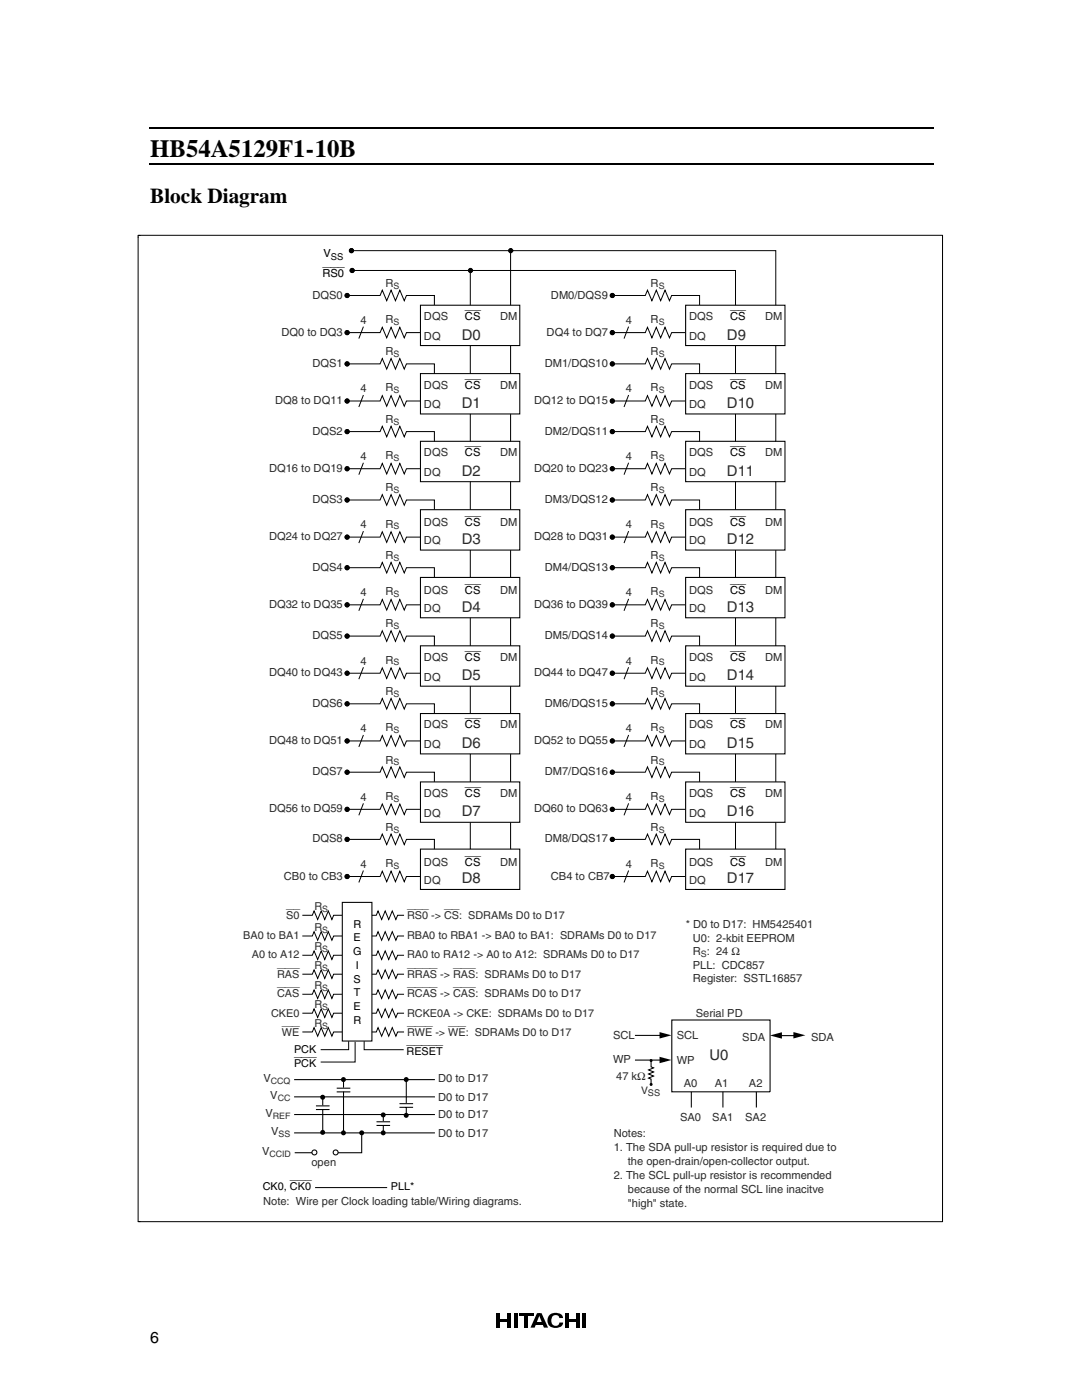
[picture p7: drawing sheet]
<svg xmlns="http://www.w3.org/2000/svg" width="216mm" height="279mm" viewBox="0 0 216 279" stroke-linecap="round" stroke-linejoin="round" font-family="sans-serif">
<path d="M29.6 25.6h156.7M29.6 32.6h156.7" fill="none" stroke="#000" stroke-width=".35"/>
<g fill="#000">
<path d="M99 262.1h.7v2.9h-.7zM99.7 263.2h1.5v.5h-1.5zM101.2 262.1h.7v2.9h-.7zM102.5 262.1h.7v2.9h-.7zM103.5 262.1h3v.4h-3zM104.7 262.1h.7v2.9h-.7zM106.9 263.9h1.4v.4h-1.4zM107.4 262.1h.7l1.3 2.9h-.9zM107.2 262.1h.6l-1.1 2.9h-.8zM109.7 262.4l.5-.3 .7-.1a1.33 1.33 0 0 1 1.4 1h-.7a.62 .62 0 0 0-.7-.5 1.1 1.1 0 0 0-.9 1 1.1 1.1 0 0 0 .9 1.1 .65 .65 0 0 0 .7-.7h.8a1.54 1.54 0 0 1-2.1 1.1 1.55 1.55 0 0 1-.6-2.6zM112.7 262.1h.8v2.9h-.8zM113.4 263.2h1.6v.5h-1.6z"/>
<path d="M115 262.1h.7v2.9h-.7zM116.2 262.1h.7v2.9h-.7z"/>
</g>
<path d="M93.8 54v118.1M101.9 50v122.1M69.3 72.6h6.5l.5-1 .9 2.1 .8-2.1 .9 2.1 .9-2.1 .9 2.1 .4-1.1h5.6v2.1M69.3 99.8h6.5l.5-1.1 .9 2.1 .8-2.1 .9 2.1 .9-2.1 .9 2.1 .4-1h5.6v2.1M69.3 86.1h6.5l.5-1 .9 2.1 .8-2.1 .9 2.1 .9-2.1 .9 2.1 .4-1.1h5.6v2.2M69.3 113.3h6.5l.5-1.1 .9 2.1 .8-2.1 .9 2.1 .9-2.1 .9 2.1 .4-1h5.6v3M69.3 126.9h6.5l.5-1 .9 2.1 .8-2.1 .9 2.1 .9-2.1 .9 2.1 .4-1.1h5.6v2.1M69.3 140.5h6.5l.5-1.1 .9 2.1 .8-2.1 .9 2.1 .9-2.1 .9 2.1 .4-1h5.6v2.2M69.3 154.1h6.5l.5-1 .9 2.1 .8-2.1 .9 2.1 .9-2.1 .9 2.1 .4-1.1h5.6v2.6M69.3 167.5h6.5l.5-1 .9 2.1 .8-2.1 .9 2.1 .9-2.1 .9 2.1 .4-1.1h5.6v2.8" fill="none" stroke="#000" stroke-width=".2"/>
<path d="M83.9 60.9h19.8v8.1h-19.8z" fill="#fff" stroke="#000" stroke-width=".21"/>
<g fill="#000">
<circle cx="69.3" cy="59" r=".49"/>
<circle cx="70.1" cy="50" r=".49"/>
<circle cx="70.3" cy="54" r=".49"/>
<circle cx="69.3" cy="66.4" r=".49"/>
</g>
<g fill="none" stroke="#000" stroke-width=".2">
<path d="M69.3 59h6.5l.5-1.1 .9 2.1 .8-2.1 .9 2.1 .9-2.1 .9 2.1 .4-1h5.6v1.9M69.3 66.4h6.5l.5-1.1 .9 2.1 .8-2.1 .9 2.1 .9-2.1 .9 2.1 .4-1h2.8M72.5 65.2l-.9 2.4"/>
<circle cx="69.3" cy="59" r=".42"/>
<circle cx="70.1" cy="50" r=".42"/>
<circle cx="70.3" cy="54" r=".42"/>
<circle cx="69.3" cy="66.4" r=".42"/>
</g>
<g fill="#000" stroke="#000" stroke-width=".2">
<circle cx="93.9" cy="54" r=".42"/>
<circle cx="101.9" cy="50" r=".42"/>
</g>
<path d="M83.9 74.6h19.8v8h-19.8z" fill="#fff" stroke="#000" stroke-width=".21"/>
<g fill="#000">
<circle cx="69.3" cy="72.6" r=".49"/>
<circle cx="69.3" cy="80" r=".49"/>
</g>
<g fill="none" stroke="#000" stroke-width=".2">
<path d="M72.5 78.8l-.9 2.4M69.3 80h6.5l.5-1 .9 2.1 .8-2.1 .9 2.1 .9-2.1 .9 2.1 .4-1.1h2.8"/>
<circle cx="69.3" cy="72.6" r=".42"/>
<circle cx="69.3" cy="80" r=".42"/>
</g>
<path d="M83.9 88.1h19.8v8h-19.8z" fill="#fff" stroke="#000" stroke-width=".21"/>
<g fill="#000">
<circle cx="69.3" cy="86.1" r=".49"/>
<circle cx="69.3" cy="93.5" r=".49"/>
</g>
<g fill="none" stroke="#000" stroke-width=".2">
<path d="M69.3 93.5h6.5l.5-1 .9 2.1 .8-2.1 .9 2.1 .9-2.1 .9 2.1 .4-1.1h2.8M72.5 92.4l-.9 2.3"/>
<circle cx="69.3" cy="93.5" r=".42"/>
<circle cx="69.3" cy="86.1" r=".42"/>
</g>
<path d="M83.9 101.7h19.8v8.1h-19.8z" fill="#fff" stroke="#000" stroke-width=".21"/>
<g fill="#000">
<circle cx="69.3" cy="99.8" r=".49"/>
<circle cx="69.3" cy="107.2" r=".49"/>
</g>
<g fill="none" stroke="#000" stroke-width=".2">
<path d="M69.3 107.2h6.5l.5-1.1 .9 2.1 .8-2.1 .9 2.1 .9-2.1 .9 2.1 .4-1h2.8M72.5 106l-.9 2.4"/>
<circle cx="69.3" cy="99.8" r=".42"/>
<circle cx="69.3" cy="107.2" r=".42"/>
</g>
<path d="M83.9 115.2h19.8v8.1h-19.8z" fill="#fff" stroke="#000" stroke-width=".21"/>
<g fill="#000">
<circle cx="69.3" cy="113.3" r=".49"/>
<circle cx="69.3" cy="120.7" r=".49"/>
</g>
<g fill="none" stroke="#000" stroke-width=".2">
<path d="M72.5 119.5l-.9 2.4M69.3 120.7h6.5l.5-1.1 .9 2.2 .8-2.2 .9 2.2 .9-2.2 .9 2.2 .4-1.1h2.8"/>
<circle cx="69.3" cy="113.3" r=".42"/>
<circle cx="69.3" cy="120.7" r=".42"/>
</g>
<path d="M83.9 128.9h19.8v8h-19.8z" fill="#fff" stroke="#000" stroke-width=".21"/>
<g fill="#000">
<circle cx="69.3" cy="134.4" r=".49"/>
<circle cx="69.3" cy="126.9" r=".49"/>
</g>
<g fill="none" stroke="#000" stroke-width=".2">
<path d="M69.3 134.4h6.5l.5-1.1 .9 2.1 .8-2.1 .9 2.1 .9-2.1 .9 2.1 .4-1h2.8M72.5 133.2l-.9 2.3"/>
<circle cx="69.3" cy="126.9" r=".42"/>
<circle cx="69.3" cy="134.4" r=".42"/>
</g>
<path d="M83.9 142.4h19.8v8.1h-19.8z" fill="#fff" stroke="#000" stroke-width=".21"/>
<g fill="#000">
<circle cx="69.3" cy="147.9" r=".49"/>
<circle cx="69.3" cy="140.5" r=".49"/>
</g>
<g fill="none" stroke="#000" stroke-width=".2">
<path d="M69.3 147.9h6.5l.5-1.1 .9 2.1 .8-2.1 .9 2.1 .9-2.1 .9 2.1 .4-1h2.8M72.5 146.7l-.9 2.4"/>
<circle cx="69.3" cy="147.9" r=".42"/>
<circle cx="69.3" cy="140.5" r=".42"/>
</g>
<path d="M83.9 156.1h19.8v8h-19.8z" fill="#fff" stroke="#000" stroke-width=".21"/>
<g fill="#000">
<circle cx="69.3" cy="154.1" r=".49"/>
<circle cx="69.3" cy="161.5" r=".49"/>
</g>
<g fill="none" stroke="#000" stroke-width=".2">
<path d="M69.3 161.5h6.5l.5-1 .9 2.1 .8-2.1 .9 2.1 .9-2.1 .9 2.1 .4-1.1h2.8M72.5 160.3l-.9 2.4"/>
<circle cx="69.3" cy="154.1" r=".42"/>
<circle cx="69.3" cy="161.5" r=".42"/>
</g>
<path d="M83.9 169.5h19.8v8h-19.8z" fill="#fff" stroke="#000" stroke-width=".21"/>
<g fill="#000">
<circle cx="69.3" cy="167.5" r=".49"/>
<circle cx="69.3" cy="174.9" r=".49"/>
</g>
<g fill="none" stroke="#000" stroke-width=".2">
<path d="M70.1 50h84.7v122.1M70.3 54h76.5v118.1M122.2 72.6h6.6l.4-1 .9 2.1 .9-2.1 .8 2.1 .9-2.1 .9 2.1 .4-1.1h5.6v2.1M122.2 99.8h6.6l.4-1.1 .9 2.1 .9-2.1 .8 2.1 .9-2.1 .9 2.1 .4-1h5.6v2.1M122.2 86.1h6.6l.4-1 .9 2.1 .9-2.1 .8 2.1 .9-2.1 .9 2.1 .4-1.1h5.6v2.2M122.2 113.3h6.6l.4-1.1 .9 2.1 .9-2.1 .8 2.1 .9-2.1 .9 2.1 .4-1h5.6v3M122.2 126.9h6.6l.4-1 .9 2.1 .9-2.1 .8 2.1 .9-2.1 .9 2.1 .4-1.1h5.6v2.1M122.2 140.5h6.6l.4-1.1 .9 2.1 .9-2.1 .8 2.1 .9-2.1 .9 2.1 .4-1h5.6v2.2M122.2 154.1h6.6l.4-1 .9 2.1 .9-2.1 .8 2.1 .9-2.1 .9 2.1 .4-1.1h5.6v2.6M69.3 174.9h6.5l.5-1 .9 2.1 .8-2.1 .9 2.1 .9-2.1 .9 2.1 .4-1.1h2.8M72.5 173.7l-.9 2.4M122.2 167.5h6.6l.4-1 .9 2.1 .9-2.1 .8 2.1 .9-2.1 .9 2.1 .4-1.1h5.6v2.8"/>
<path d="M60.3 182.7h2l.4-.9 .7 1.7 .7-1.7 .7 1.7 .7-1.7 .7 1.7 .4-.8h2.3"/>
<circle cx="69.3" cy="167.5" r=".42"/>
<circle cx="69.3" cy="174.9" r=".42"/>
</g>
<path d="M136.8 60.9h19.8v8.1h-19.8z" fill="#fff" stroke="#000" stroke-width=".21"/>
<g fill="#000">
<circle cx="122.2" cy="59" r=".49"/>
<circle cx="122.2" cy="66.4" r=".49"/>
</g>
<g fill="none" stroke="#000" stroke-width=".2">
<path d="M122.2 59h6.6l.4-1.1 .9 2.1 .9-2.1 .8 2.1 .9-2.1 .9 2.1 .4-1h5.6v1.9M122.2 66.4h6.6l.4-1.1 .9 2.1 .9-2.1 .8 2.1 .9-2.1 .9 2.1 .4-1h2.8M125.4 65.2l-.9 2.4"/>
<circle cx="122.2" cy="59" r=".42"/>
<circle cx="122.2" cy="66.4" r=".42"/>
</g>
<path d="M136.8 74.6h19.8v8h-19.8z" fill="#fff" stroke="#000" stroke-width=".21"/>
<g fill="#000">
<circle cx="122.2" cy="72.6" r=".49"/>
<circle cx="122.2" cy="80" r=".49"/>
</g>
<g fill="none" stroke="#000" stroke-width=".2">
<path d="M125.4 78.8l-.9 2.4M122.2 80h6.6l.4-1 .9 2.1 .9-2.1 .8 2.1 .9-2.1 .9 2.1 .4-1.1h2.8"/>
<circle cx="122.2" cy="72.6" r=".42"/>
<circle cx="122.2" cy="80" r=".42"/>
</g>
<path d="M136.8 88.1h19.8v8h-19.8z" fill="#fff" stroke="#000" stroke-width=".21"/>
<g fill="#000">
<circle cx="122.2" cy="93.5" r=".49"/>
<circle cx="122.2" cy="86.1" r=".49"/>
</g>
<g fill="none" stroke="#000" stroke-width=".2">
<path d="M122.2 93.5h6.6l.4-1 .9 2.1 .9-2.1 .8 2.1 .9-2.1 .9 2.1 .4-1.1h2.8M125.4 92.4l-.9 2.3"/>
<circle cx="122.2" cy="86.1" r=".42"/>
<circle cx="122.2" cy="93.5" r=".42"/>
</g>
<path d="M136.8 101.7h19.8v8.1h-19.8z" fill="#fff" stroke="#000" stroke-width=".21"/>
<g fill="#000">
<circle cx="122.2" cy="99.8" r=".49"/>
<circle cx="122.2" cy="107.2" r=".49"/>
</g>
<g fill="none" stroke="#000" stroke-width=".2">
<path d="M122.2 107.2h6.6l.4-1.1 .9 2.1 .9-2.1 .8 2.1 .9-2.1 .9 2.1 .4-1h2.8M125.4 106l-.9 2.4"/>
<circle cx="122.2" cy="99.8" r=".42"/>
<circle cx="122.2" cy="107.2" r=".42"/>
</g>
<path d="M136.8 115.2h19.8v8.1h-19.8z" fill="#fff" stroke="#000" stroke-width=".21"/>
<g fill="#000">
<circle cx="122.2" cy="113.3" r=".49"/>
<circle cx="122.2" cy="120.7" r=".49"/>
</g>
<g fill="none" stroke="#000" stroke-width=".2">
<path d="M125.4 119.5l-.9 2.4M122.2 120.7h6.6l.4-1.1 .9 2.2 .9-2.2 .8 2.2 .9-2.2 .9 2.2 .4-1.1h2.8"/>
<circle cx="122.2" cy="113.3" r=".42"/>
<circle cx="122.2" cy="120.7" r=".42"/>
</g>
<path d="M136.8 128.9h19.8v8h-19.8z" fill="#fff" stroke="#000" stroke-width=".21"/>
<g fill="#000">
<circle cx="122.2" cy="126.9" r=".49"/>
<circle cx="122.2" cy="134.4" r=".49"/>
</g>
<g fill="none" stroke="#000" stroke-width=".2">
<path d="M122.2 134.4h6.6l.4-1.1 .9 2.1 .9-2.1 .8 2.1 .9-2.1 .9 2.1 .4-1h2.8M125.4 133.2l-.9 2.3"/>
<circle cx="122.2" cy="126.9" r=".42"/>
<circle cx="122.2" cy="134.4" r=".42"/>
</g>
<path d="M136.8 142.4h19.8v8.1h-19.8z" fill="#fff" stroke="#000" stroke-width=".21"/>
<g fill="#000">
<circle cx="122.2" cy="140.5" r=".49"/>
<circle cx="122.2" cy="147.9" r=".49"/>
</g>
<g fill="none" stroke="#000" stroke-width=".2">
<path d="M122.2 147.9h6.6l.4-1.1 .9 2.1 .9-2.1 .8 2.1 .9-2.1 .9 2.1 .4-1h2.8M125.4 146.7l-.9 2.4"/>
<circle cx="122.2" cy="147.9" r=".42"/>
<circle cx="122.2" cy="140.5" r=".42"/>
</g>
<path d="M136.8 156.1h19.8v8h-19.8z" fill="#fff" stroke="#000" stroke-width=".21"/>
<g fill="#000">
<circle cx="122.2" cy="154.1" r=".49"/>
<circle cx="122.2" cy="161.5" r=".49"/>
</g>
<g fill="none" stroke="#000" stroke-width=".2">
<path d="M122.2 161.5h6.6l.4-1 .9 2.1 .9-2.1 .8 2.1 .9-2.1 .9 2.1 .4-1.1h2.8M125.4 160.3l-.9 2.4"/>
<circle cx="122.2" cy="154.1" r=".42"/>
<circle cx="122.2" cy="161.5" r=".42"/>
</g>
<path d="M136.8 169.5h19.8v8h-19.8z" fill="#fff" stroke="#000" stroke-width=".21"/>
<g fill="#000">
<path d="M131.6 210.9l2.4 .6-2.4 .7zM153.6 206.6l2.4-.6v1.3zM158.3 206l2.4 .6-2.4 .6z"/>
<circle cx="122.2" cy="167.5" r=".49"/>
<circle cx="122.2" cy="174.9" r=".49"/>
</g>
<g fill="none" stroke="#000" stroke-width=".2">
<path d="M122.2 174.9h6.6l.4-1 .9 2.1 .9-2.1 .8 2.1 .9-2.1 .9 2.1 .4-1.1h2.8M125.4 173.7l-.9 2.4M60.3 186.8h2l.4-.9 .7 1.7 .7-1.7 .7 1.7 .7-1.7 .7 1.7 .4-.8h2.3M60.3 190.6h2l.4-.8 .7 1.7 .7-1.7 .7 1.7 .7-1.7 .7 1.7 .4-.9h2.3M60.3 194.4h2l.4-.8 .7 1.7 .7-1.7 .7 1.7 .7-1.7 .7 1.7 .4-.9h2.3M60.3 198.4h2l.4-.8 .7 1.7 .7-1.7 .7 1.7 .7-1.7 .7 1.7 .4-.9h2.3M73.1 182.7h2l.3-.9 .8 1.7 .7-1.7 .7 1.7 .7-1.7 .7 1.7 .3-.8h1.3M73.1 186.8h2l.3-.9 .8 1.7 .7-1.7 .7 1.7 .7-1.7 .7 1.7 .3-.8h1.3M73.1 190.6h2l.3-.8 .8 1.7 .7-1.7 .7 1.7 .7-1.7 .7 1.7 .3-.9h1.3M73.1 194.4h2l.3-.8 .8 1.7 .7-1.7 .7 1.7 .7-1.7 .7 1.7 .3-.9h1.3M73.1 198.4h2l.3-.8 .8 1.7 .7-1.7 .7 1.7 .7-1.7 .7 1.7 .3-.9h1.3M60.3 202.2h2l.4-.9 .7 1.8 .7-1.8 .7 1.8 .7-1.8 .7 1.8 .4-.9h2.3"/>
<path d="M60.3 206h2l.4-.9 .7 1.7 .7-1.7 .7 1.7 .7-1.7 .7 1.7 .4-.8h2.3M73.1 202.2h2l.3-.9 .8 1.8 .7-1.8 .7 1.8 .7-1.8 .7 1.8 .3-.9h1.3M73.1 206h2l.3-.9 .8 1.7 .7-1.7 .7 1.7 .7-1.7 .7 1.7 .3-.8h1.3"/>
<circle cx="122.2" cy="174.9" r=".42"/>
<circle cx="122.2" cy="167.5" r=".42"/>
</g>
<path d="M134.1 203.6h19.6v14.3h-19.6z" fill="#fff" stroke="#000" stroke-width=".21"/>
<g fill="none" stroke="#000" stroke-width=".21">
<path d="M58.7 215.5h28.1M58.7 218.9h28.1M67.2 217.2h2.7M67.2 217.9h2.7M68.5 215.4v1.6M68.5 217.9v8.4M81.1 215.4v4.7M126.7 211.6h5.9M126.7 206.6h5.9M137.9 217.9v3.1M144.2 217.9v3.1M150.9 217.9v3.1"/>
<path d="M155.4 206.7h3.8M58.7 226.1h28.1M58.7 222.4h28.1M58.8 230.1h3.9M79.7 220.3h2.7M79.7 221h2.7M81.1 221v1.6"/>
</g>
<g fill="#000">
<path d="M131.6 206l2.4 .6-2.4 .7z"/>
<circle cx="64.4" cy="219" r=".49"/>
<circle cx="68.5" cy="215.4" r=".49"/>
<circle cx="81.1" cy="215.4" r=".49"/>
<circle cx="64.4" cy="226" r=".49"/>
<circle cx="68.5" cy="226.1" r=".49"/>
<circle cx="72.2" cy="226.1" r=".49"/>
<circle cx="81.1" cy="222.6" r=".49"/>
</g>
<circle cx="62.7" cy="230" r=".49" fill="#fff" stroke="#000" stroke-width=".21"/>
<path d="M72.2 226.2v3.9h-5.1" fill="none" stroke="#000" stroke-width=".21"/>
<circle cx="67" cy="230" r=".49" fill="#fff" stroke="#000" stroke-width=".21"/>
<path d="M64.4 219v1.6M129.9 211.9v1l.5 .2-1 .4 1 .4-1 .4 1 .4-1 .5 .5 .2v1M63 220.7h2.8M63 221.4h2.8M64.4 221.4v4.2M75.1 223.9h2.7M75.1 224.6h2.7M76.5 222.5v1.2M76.5 224.6v1.5" fill="none" stroke="#000" stroke-width=".21"/>
<g fill="#000">
<circle cx="76.5" cy="226.1" r=".49"/>
<circle cx="76.5" cy="222.5" r=".49"/>
</g>
<g fill="#000" stroke="#000" stroke-width=".2">
<circle cx="129.9" cy="216.4" r=".2"/>
<circle cx="129.9" cy="211.7" r=".2"/>
</g>
<path d="M68.3 180.1h5.9v27.7h-5.9z" fill="#fff" stroke="#000" stroke-width=".21"/>
<path d="M62.9 237h14.4z" fill="#fff" stroke="#000" stroke-width=".2"/>
<path d="M188.1 46.9v197M188.1 47l-160.5-.1v197l160.5-.1M69.6 207.8v1.7h-5.6M70.9 207.9v4.1h-6.9M72.7 207.8v1.7h7.9" fill="none" stroke="#000" stroke-width=".2"/>
<text font-size="4.9" x="30" y="31.4">HB54A5129F1-10B</text>
<text font-size="4.2" x="30" y="40.6">Block Diagram</text>
<text font-size="3.2" x="30" y="268.1">6</text>
<g font-size="3" fill="#352632">
<text x="92.1" y="67.8">D0</text>
<text x="145.1" y="67.8">D9</text>
<text x="92.1" y="81.4">D1</text>
<text x="145.1" y="81.4">D10</text>
<text x="92.1" y="94.9">D2</text>
<text x="145.1" y="94.9">D11</text>
<text x="92.1" y="108.6">D3</text>
<text x="145.1" y="108.6">D12</text>
<text x="92.1" y="122.1">D4</text>
<text x="145.1" y="122.1">D13</text>
<text x="92.1" y="135.7">D5</text>
<text x="145.1" y="135.7">D14</text>
<text x="92.1" y="149.3">D6</text>
<text x="145.1" y="149.3">D15</text>
<text x="92.1" y="162.9">D7</text>
<text x="145.1" y="162.9">D16</text>
<text x="92.1" y="176.3">D8</text>
<text x="145.1" y="176.3">D17</text>
<text x="141.6" y="211.6">U0</text>
</g>
<g font-size="2.2">
<text x="64.6" y="51.2">V</text>
<text x="64.4" y="55.2">RS0</text>
<text x="92.8" y="63.8">CS</text>
<text x="145.7" y="63.8">CS</text>
<text x="92.8" y="77.6">CS</text>
<text x="145.7" y="77.6">CS</text>
<text x="92.8" y="91">CS</text>
<text x="145.7" y="91">CS</text>
<text x="92.8" y="105.1">CS</text>
<text x="145.7" y="105.1">CS</text>
<text x="92.8" y="118.5">CS</text>
<text x="145.7" y="118.5">CS</text>
<text x="92.8" y="131.9">CS</text>
<text x="145.7" y="131.9">CS</text>
<text x="92.8" y="145.3">CS</text>
<text x="145.7" y="145.3">CS</text>
<text x="92.8" y="159">CS</text>
<text x="145.7" y="159">CS</text>
<text x="92.8" y="172.8">CS</text>
<text x="145.7" y="172.8">CS</text>
<text x="70.5" y="185.1">R</text>
<text x="70.4" y="190.6">G</text>
<text x="70.6" y="187.9">E</text>
<text x="70.6" y="196.1">S</text>
<text x="71" y="193.4">I</text>
<text x="70.6" y="201.6">E</text>
<text x="70.6" y="198.9">T</text>
<text x="70.5" y="204.4">R</text>
<text x="58.7" y="210.1">PCK</text>
<text x="58.7" y="212.9">PCK</text>
<text x="81.1" y="210.5">RESET</text>
<text x="52.4" y="237.5">CK0, CK0</text>
<text x="78" y="237.5">PLL*</text>
</g>
<g font-size="2.2" fill="#352632">
<text x="62.3" y="59.6">DQS0</text>
<text x="76.9" y="57.3">R</text>
<text x="109.9" y="59.6">DM0/DQS9</text>
<text x="129.8" y="57.3">R</text>
<text x="72" y="64.7">4</text>
<text x="76.9" y="64.5">R</text>
<text x="84.6" y="63.8">DQS</text>
<text x="99.8" y="63.8">DM</text>
<text x="124.9" y="64.7">4</text>
<text x="129.8" y="64.5">R</text>
<text x="137.5" y="63.8">DQS</text>
<text x="152.7" y="63.8">DM</text>
<text x="56.2" y="67">DQ0 to DQ3</text>
<text x="76.9" y="70.9">R</text>
<text x="84.6" y="67.8">DQ</text>
<text x="109.1" y="67">DQ4 to DQ7</text>
<text x="129.8" y="70.9">R</text>
<text x="137.5" y="67.8">DQ</text>
<text x="62.3" y="73.2">DQS1</text>
<text x="84.6" y="77.6">DQS</text>
<text x="99.8" y="77.6">DM</text>
<text x="108.7" y="73.2">DM1/DQS10</text>
<text x="137.5" y="77.6">DQS</text>
<text x="152.7" y="77.6">DM</text>
<text x="54.9" y="80.6">DQ8 to DQ11</text>
<text x="72" y="78.3">4</text>
<text x="76.9" y="78.1">R</text>
<text x="84.6" y="81.5">DQ</text>
<text x="106.6" y="80.6">DQ12 to DQ15</text>
<text x="124.9" y="78.3">4</text>
<text x="129.8" y="78.1">R</text>
<text x="137.5" y="81.5">DQ</text>
<text x="62.3" y="86.7">DQS2</text>
<text x="76.9" y="84.4">R</text>
<text x="108.7" y="86.7">DM2/DQS11</text>
<text x="129.8" y="84.4">R</text>
<text x="53.7" y="94.2">DQ16 to DQ19</text>
<text x="72" y="91.8">4</text>
<text x="76.9" y="91.6">R</text>
<text x="84.6" y="95">DQ</text>
<text x="84.6" y="91">DQS</text>
<text x="99.8" y="91">DM</text>
<text x="106.6" y="94.2">DQ20 to DQ23</text>
<text x="124.9" y="91.8">4</text>
<text x="129.8" y="91.6">R</text>
<text x="137.5" y="95">DQ</text>
<text x="137.5" y="91">DQS</text>
<text x="152.7" y="91">DM</text>
<text x="62.3" y="100.4">DQS3</text>
<text x="76.9" y="98.1">R</text>
<text x="108.7" y="100.4">DM3/DQS12</text>
<text x="129.8" y="98.1">R</text>
<text x="53.7" y="107.8">DQ24 to DQ27</text>
<text x="72" y="105.5">4</text>
<text x="76.9" y="105.3">R</text>
<text x="84.6" y="105.1">DQS</text>
<text x="99.8" y="105.1">DM</text>
<text x="106.6" y="107.8">DQ28 to DQ31</text>
<text x="124.9" y="105.5">4</text>
<text x="129.8" y="105.3">R</text>
<text x="137.5" y="105.1">DQS</text>
<text x="152.7" y="105.1">DM</text>
<text x="62.3" y="113.9">DQS4</text>
<text x="76.9" y="111.6">R</text>
<text x="84.6" y="108.7">DQ</text>
<text x="108.7" y="113.9">DM4/DQS13</text>
<text x="129.8" y="111.6">R</text>
<text x="137.5" y="108.7">DQ</text>
<text x="72" y="119">4</text>
<text x="76.9" y="118.8">R</text>
<text x="84.6" y="118.5">DQS</text>
<text x="99.8" y="118.5">DM</text>
<text x="124.9" y="119">4</text>
<text x="129.8" y="118.8">R</text>
<text x="137.5" y="118.5">DQS</text>
<text x="152.7" y="118.5">DM</text>
<text x="53.7" y="121.3">DQ32 to DQ35</text>
<text x="76.9" y="125.2">R</text>
<text x="84.6" y="122.2">DQ</text>
<text x="106.6" y="121.3">DQ36 to DQ39</text>
<text x="129.8" y="125.2">R</text>
<text x="137.5" y="122.2">DQ</text>
<text x="62.3" y="127.6">DQS5</text>
<text x="84.6" y="131.9">DQS</text>
<text x="99.8" y="131.9">DM</text>
<text x="108.7" y="127.6">DM5/DQS14</text>
<text x="137.5" y="131.9">DQS</text>
<text x="152.7" y="131.9">DM</text>
<text x="53.7" y="135">DQ40 to DQ43</text>
<text x="72" y="132.6">4</text>
<text x="76.9" y="132.5">R</text>
<text x="84.6" y="135.8">DQ</text>
<text x="106.6" y="135">DQ44 to DQ47</text>
<text x="124.9" y="132.6">4</text>
<text x="129.8" y="132.5">R</text>
<text x="137.5" y="135.8">DQ</text>
<text x="62.3" y="141.1">DQS6</text>
<text x="76.9" y="138.7">R</text>
<text x="108.7" y="141.1">DM6/DQS15</text>
<text x="129.8" y="138.7">R</text>
<text x="53.7" y="148.5">DQ48 to DQ51</text>
<text x="72" y="146.2">4</text>
<text x="76.9" y="146">R</text>
<text x="84.6" y="149.3">DQ</text>
<text x="84.6" y="145.3">DQS</text>
<text x="99.8" y="145.3">DM</text>
<text x="106.6" y="148.5">DQ52 to DQ55</text>
<text x="124.9" y="146.2">4</text>
<text x="129.8" y="146">R</text>
<text x="137.5" y="149.3">DQ</text>
<text x="137.5" y="145.3">DQS</text>
<text x="152.7" y="145.3">DM</text>
<text x="62.3" y="154.7">DQS7</text>
<text x="76.9" y="152.4">R</text>
<text x="108.7" y="154.7">DM7/DQS16</text>
<text x="129.8" y="152.4">R</text>
<text x="72" y="159.8">4</text>
<text x="76.9" y="159.6">R</text>
<text x="84.6" y="159">DQS</text>
<text x="99.8" y="159">DM</text>
<text x="124.9" y="159.8">4</text>
<text x="129.8" y="159.6">R</text>
<text x="137.5" y="159">DQS</text>
<text x="152.7" y="159">DM</text>
<text x="53.7" y="162.1">DQ56 to DQ59</text>
<text x="76.9" y="165.8">R</text>
<text x="84.6" y="163">DQ</text>
<text x="106.6" y="162.1">DQ60 to DQ63</text>
<text x="129.8" y="165.8">R</text>
<text x="137.5" y="163">DQ</text>
<text x="62.3" y="168.1">DQS8</text>
<text x="72" y="173.2">4</text>
<text x="76.9" y="173">R</text>
<text x="84.6" y="172.8">DQS</text>
<text x="99.8" y="172.8">DM</text>
<text x="108.7" y="168.1">DM8/DQS17</text>
<text x="124.9" y="173.2">4</text>
<text x="129.8" y="173">R</text>
<text x="137.5" y="172.8">DQS</text>
<text x="152.7" y="172.8">DM</text>
<text x="56.7" y="175.5">CB0 to CB3</text>
<text x="84.6" y="176.4">DQ</text>
<text x="109.9" y="175.5">CB4 to CB7</text>
<text x="137.5" y="176.4">DQ</text>
<text x="57.1" y="183.5">S0</text>
<text x="62.7" y="181.6">R</text>
<text x="62.7" y="185.8">R</text>
<text x="81.2" y="183.5">RS0 -&gt; CS: SDRAMs D0 to D17</text>
<text x="136.8" y="185.2">* D0 to D17: HM5425401</text>
<text x="48.6" y="187.4">BA0 to BA1</text>
<text x="50.2" y="191.3">A0 to A12</text>
<text x="62.7" y="189.6">R</text>
<text x="81.2" y="187.4">RBA0 to RBA1 -&gt; BA0 to BA1: SDRAMs D0 to D17</text>
<text x="81.2" y="191.3">RA0 to RA12 -&gt; A0 to A12: SDRAMs D0 to D17</text>
<text x="138.2" y="187.9">U0: 2-kbit EEPROM</text>
<text x="138.2" y="190.6">R : 24 Ω</text>
<text x="55.3" y="195.1">RAS</text>
<text x="62.7" y="193.4">R</text>
<text x="62.7" y="197.4">R</text>
<text x="81.2" y="195.1">RRAS -&gt; RAS: SDRAMs D0 to D17</text>
<text x="138.2" y="193.3">PLL: CDC857</text>
<text x="138.2" y="196">Register: SSTL16857</text>
<text x="54.1" y="202.9">CKE0</text>
<text x="55.3" y="199">CAS</text>
<text x="62.7" y="201.2">R</text>
<text x="81.2" y="199">RCAS -&gt; CAS: SDRAMs D0 to D17</text>
<text x="81.2" y="202.9">RCKE0A -&gt; CKE: SDRAMs D0 to D17</text>
<text x="138.8" y="202.9">Serial PD</text>
<text x="56.3" y="206.8">WE</text>
<text x="62.7" y="204.9">R</text>
<text x="81.2" y="206.8">RWE -&gt; WE: SDRAMs D0 to D17</text>
<text x="122.3" y="207.3">SCL</text>
<text x="135" y="207.4">SCL</text>
<text x="148.1" y="207.8">SDA</text>
<text x="161.9" y="207.8">SDA</text>
<text x="52.6" y="216">V</text>
<text x="87.4" y="216">D0 to D17</text>
<text x="122.3" y="212.2">WP</text>
<text x="122.9" y="215.5">47 kΩ</text>
<text x="135" y="212.4">WP</text>
<text x="53.9" y="219.4">V</text>
<text x="87.4" y="219.7">D0 to D17</text>
<text x="136.5" y="217">A0</text>
<text x="142.6" y="217">A1</text>
<text x="149.4" y="217">A2</text>
<text x="52.9" y="222.9">V</text>
<text x="54.1" y="226.6">V</text>
<text x="87.4" y="223.2">D0 to D17</text>
<text x="87.4" y="226.9">D0 to D17</text>
<text x="122.5" y="226.8">Notes:</text>
<text x="135.7" y="223.7">SA0</text>
<text x="142.1" y="223.7">SA1</text>
<text x="148.7" y="223.7">SA2</text>
<text x="52.3" y="230.6">V</text>
<text x="62.1" y="232.7">open</text>
<text x="122.5" y="229.7">1. The SDA pull-up resistor is required due to</text>
<text x="125.3" y="232.5">the open-drain/open-collector output.</text>
<text x="122.5" y="235.3">2. The SCL pull-up resistor is recommended</text>
<text x="125.3" y="238.1">because of the normal SCL line inacitve</text>
<text x="52.5" y="240.4">Note: Wire per Clock loading table/Wiring diagrams.</text>
<text x="125.3" y="241">&quot;high&quot; state.</text>
</g>
<text font-size="2.1" fill="#352632" x="127.9" y="218.4">V</text>
<text font-size="1.9" x="66" y="51.9">SS</text>
<g font-size="1.8" fill="#352632">
<text x="78.5" y="57.6">S</text>
<text x="131.4" y="57.6">S</text>
<text x="78.5" y="64.8">S</text>
<text x="131.4" y="64.8">S</text>
<text x="78.5" y="71.3">S</text>
<text x="131.4" y="71.3">S</text>
<text x="78.5" y="78.5">S</text>
<text x="131.4" y="78.5">S</text>
<text x="78.5" y="84.8">S</text>
<text x="131.4" y="84.8">S</text>
<text x="78.5" y="92">S</text>
<text x="131.4" y="92">S</text>
<text x="78.5" y="98.4">S</text>
<text x="131.4" y="98.4">S</text>
<text x="78.5" y="105.6">S</text>
<text x="131.4" y="105.6">S</text>
<text x="78.5" y="111.9">S</text>
<text x="131.4" y="111.9">S</text>
<text x="78.5" y="119.2">S</text>
<text x="131.4" y="119.2">S</text>
<text x="78.5" y="125.6">S</text>
<text x="131.4" y="125.6">S</text>
<text x="78.5" y="132.8">S</text>
<text x="131.4" y="132.8">S</text>
<text x="78.5" y="139.1">S</text>
<text x="131.4" y="139.1">S</text>
<text x="78.5" y="146.3">S</text>
<text x="131.4" y="146.3">S</text>
<text x="78.5" y="152.7">S</text>
<text x="131.4" y="152.7">S</text>
<text x="78.5" y="160">S</text>
<text x="131.4" y="160">S</text>
<text x="78.5" y="166.2">S</text>
<text x="131.4" y="166.2">S</text>
<text x="78.5" y="173.4">S</text>
<text x="131.4" y="173.4">S</text>
<text x="64.3" y="182">S</text>
<text x="64.3" y="186.1">S</text>
<text x="64.3" y="190">S</text>
<text x="139.8" y="191">S</text>
<text x="64.3" y="193.7">S</text>
<text x="64.3" y="197.7">S</text>
<text x="64.3" y="201.5">S</text>
<text x="64.3" y="205.3">S</text>
<text x="54" y="216.3">CCQ</text>
<text x="55.4" y="219.8">CC</text>
<text x="129.3" y="218.8">SS</text>
<text x="54.4" y="223.3">REF</text>
<text x="55.6" y="226.9">SS</text>
<text x="53.8" y="230.9">CCID</text>
</g>
</svg>
